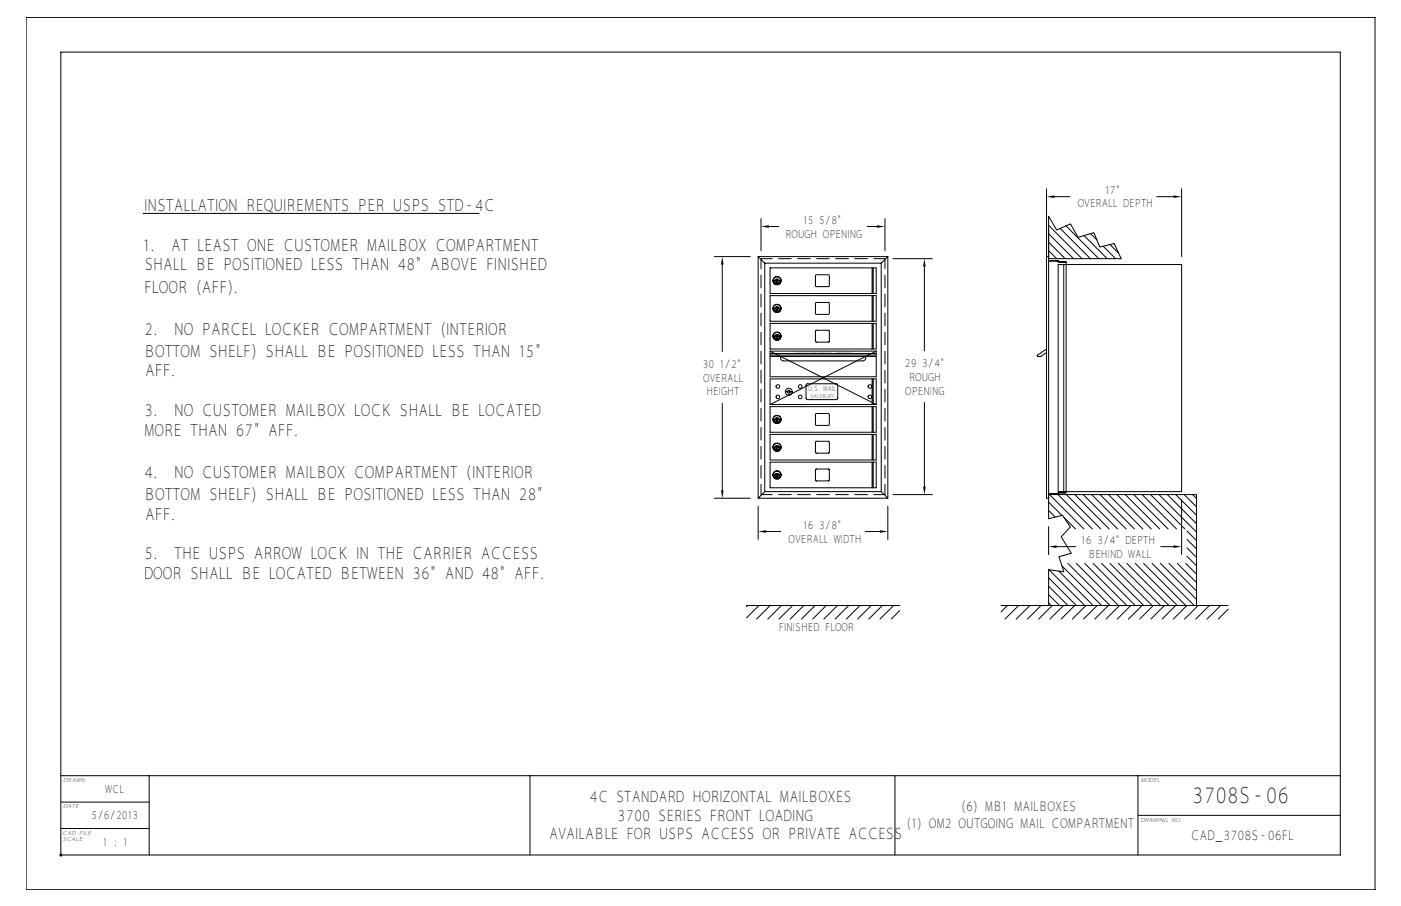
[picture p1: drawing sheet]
<svg xmlns="http://www.w3.org/2000/svg" width="432mm" height="279mm" viewBox="0 0 432 279" stroke-linecap="round" stroke-linejoin="round" font-family="sans-serif">
<g fill="none" stroke="#000" stroke-width=".31">
<path d="M8.1 5.4h415.7v269h-415.7zM322.5 58.2v95.4h.7M364.2 58.2v20.9M44.4 65.8h-.3h103.7M220.2 79.1h11M233.7 79.1h39.9M233.7 79.1v74.5M233.7 79.1l2 2.1M234.6 67.4v9.9M237 69.9h3M267.3 69.9h3M272.8 67.4v9.9"/>
<path d="M273.6 79.1v74.5l-2-2M273.6 79.1l-2 2.1M275.2 79.8h12.2M322.5 79.1h.7M323.2 77.3l2.5 2.5M323.2 74.7l5.1 5.1M323.2 72.1l7.7 7.7M323.2 69.5l10.3 10.3M323.2 66.9l.3 .3M323.2 79.8h22.4l-2.2-4.7-4.4 1.1-1.8-4.4-4.9 1.4-2.4-4.2-4.2 1.9-2.5-4.2v93.3l4.3-1.1 2.4 3.6-2.8 3 3.1 5.1-3.8 1.1 1.5 4.6-4.7-.6v11M325 60.7h4.8M326.8 70.5l9.3 9.3"/>
<path d="M328.5 69.7l10.2 10.1M334.1 72.6l7.2 7.2M336.1 72.1l2 1.9M340 75.9l3.9 3.9M342.1 75.4l2.7 2.7M356.5 60.7h5.2M222.6 81.6v26.8M235.7 81.2v70.4h35.9M235.7 81.2h35.9M237.3 82.6h32.8v7.9h-32.8zM237.3 91.2h32.8v7.9h-32.8zM237.3 99.7h32.8v7.9h-32.8z"/>
<path d="M239 95.1h1M239 86.6h1M239.4 86.6l.2 .7zM239.4 95.2l.2 .7zM239.5 86.1v.9M239.5 94.6v1M251.4 93.4h4.1v3.5h-4.1zM251.4 84.8h4.1v3.5h-4.1zM268.8 82.6v7.9M268.8 91.2v7.9M268.8 99.7v7.9M269.1 82.6v7.9"/>
<path d="M269.1 91.2v7.9M269.1 99.7v7.9M271.6 81.2v70.4M284.9 82.2v26M323.2 80.5l2.9-.1v.5h2.5M323.7 80.5v-.1h2.1v.1M326.1 81.6h38.1v70h-38.1zM326.4 80.9v-.2h2.1l.1 71.2M327.9 81.6v70M237.3 109.9h32.8M237.3 108.3v7.9h32.8v-7.9M237.3 108.3l32.8 16.4"/>
<path d="M237.3 109.5h32.8M237.3 109h32.8M237.3 108.3h32.8M239 103.7h1M239.4 103.7l.2 .8zM239.5 103.2v1M240.7 109.9a.95 .95 0 0 0 .8 1.4h24.4a.95 .95 0 0 0 .9-1.4M248.6 118.5l9.3-.1 .3 .4v4.1l-.5 .3h-9l-.3-.4zM251.4 101.9h4.1v3.5h-4.1zM268.8 116.8v7.9M269.1 116.8v7.9M270.1 108.3l-32.8 16.4"/>
<path d="M322.5 107.6l-2.8 2.2 1.1 .1 1.7-1.2M222.6 124.4v26.8M237.3 134h32.8v7.9h-32.8zM237.3 124.7v-7.9h32.8v7.9M237.3 125.4h32.8v7.9h-32.8zM237.3 124.7h32.8M239 137.9h1M239 129.4h1M239.4 138v.7l.2-.7M239.4 129.4v.7l.2-.7M239.5 128.9v.9M239.5 137.4v1"/>
<path d="M242 120.8h2.2M251.4 136.2h4.1v3.5h-4.1zM251.4 127.6h4.1v3.5h-4.1zM268.8 125.4v7.9M268.8 134v7.9M269.1 125.4v7.9M269.1 134v7.9M284.9 124.1v26M220.2 153.6h11M233.7 156.1v10.3M235.7 151.6l-2 2h39.9M237.3 142.5h32.8v7.9h-32.8z"/>
<path d="M239 146.5h1M239.4 146.5l.2 .8zM239.5 146v1M251.4 144.7h4.1v3.5h-4.1zM268.8 142.5v7.9M269.1 142.5v7.9M273.6 156.1v10.3M275.2 152.5h12.2M323.2 152.3h2.6v.1M323.2 152.5h45.6v34.2M323.2 157.4l2 2.1M323.2 154.8l4.1 4.1"/>
<path d="M323.5 152.5l10.6 10.6M325.8 152.3v.1M326.1 152.5l10.6 10.6M326.1 151.6h2.5M326.4 151.9v.2h2.1v-.2M327.9 159.5l3.6 3.6M328.6 151.9h-2.5v.5h-2.4v-.1M328.7 152.5l10.6 10.6M331.3 152.5l10.6 10.6M333.9 152.5l10.6 10.6M336.5 152.5l10.6 10.6M339 152.5l10.6 10.6"/>
<path d="M341.6 152.5l10.6 10.6M344.2 152.5l10.6 10.6M346.8 152.5l10.6 10.6M349.4 152.5l10.6 10.6M352 152.5l10.6 10.6M354.6 152.5l10.6 10.6M357.2 152.5l11.6 11.6M359.8 152.5l9 9M362.4 152.5l6.4 6.4M364.2 154.1v16.9M365 152.5l3.8 3.8M367.6 152.5l1.2 1.2"/>
<path d="M236.1 163.9h4.5M266.7 163.9h4.5M323.2 162.4v8.6M323.2 178.2l8.6 8.5M323.3 175.7l11.1 11M325.6 168.6h6M326.3 176.1l10.6 10.6M327.3 174.5l12.2 12.2M329.1 173.7l13 13M331.7 173.7l13 13M334.3 173.7l13 13M336.9 173.7l13 13"/>
<path d="M339.5 173.7l13 13M342.1 173.7l13 13M344.7 173.7l13 13M347.3 173.7l13 13M349.9 173.7l13 13M352.5 173.7l13 13M355.1 173.7l13 13M357.7 173.7l11.1 11.1M357.8 168.6h3.9M360.3 173.7l8.5 8.5M362.8 173.7l6 6M365.4 173.7l3.4 3.4"/>
<path d="M365.8 171.5l3 3M365.8 168.9l3 3M365.8 166.3l3 3M365.8 163.8l3 2.9M230.1 186.7h47.2M230.4 186.7l-.3 .4M233.9 186.7l-3.8 3.8M237.4 186.7l-4.2 4.2M240.8 186.7l-4.2 4.2M244.3 186.7l-4.2 4.2M247.7 186.7l-4.2 4.2M251.2 186.7l-4.2 4.2"/>
<path d="M254.6 186.7l-4.1 4.2M258.1 186.7l-4.2 4.2M261.6 186.7l-4.2 4.2M265 186.7l-4.2 4.2M268.5 186.7l-4.2 4.2M271.9 186.7l-4.1 4.2M275.4 186.7l-4.2 4.2M277.3 188.3l-2.6 2.6M308.5 186.7h70M310.5 186.7l-2 2M313.9 186.7l-4.1 4.2M317.4 186.7l-4.2 4.2"/>
<path d="M320.9 186.7l-4.2 4.2M323.2 186l.8 .7M323.2 183.4l3.4 3.3M323.2 180.8l6 5.9M324.3 186.7l-4.2 4.2M327.8 186.7l-4.2 4.2M331.2 186.7l-4.2 4.2M334.7 186.7l-4.2 4.2M338.1 186.7l-4.1 4.2M341.6 186.7l-4.2 4.2M345.1 186.7l-4.2 4.2M348.5 186.7l-4.2 4.2"/>
<path d="M352 186.7l-4.2 4.2M355.4 186.7l-4.1 4.2M358.9 186.7l-4.2 4.2M362.4 186.7l-4.2 4.2M365.8 186.7l-4.2 4.2M369.3 186.7l-4.2 4.2M372.7 186.7l-4.2 4.2M376.2 186.7l-4.2 4.2M378.5 187.8l-3 3.1M18.8 239.2h144.5M46 239.2v24.5M163.3 239.2h112.5v24.5"/>
<path d="M163.3 239.2v24.5M275.8 239.2h137.3M350.7 239.2v24.5M18.8 255.5h27.2M18.8 247.4h27.2M53.8 243.6l1-.6 .9-.2h55.3a2.68 2.68 0 0 1 2.6 2.7v6.3a2.68 2.68 0 0 1-2.6 2.7h-55.3a2.68 2.68 0 0 1-2.7-2.7v-6.7zM54.1 243.9l.9-.6 .7-.1h55.3a2.3 2.3 0 0 1 2.3 2.3v6.3a2.3 2.3 0 0 1-2.3 2.3h-55.3a2.3 2.3 0 0 1-2.3-2.3v-6.7zM54.3 244.2l1.4-.6h55.3a1.91 1.91 0 0 1 1.9 1.9v6.3a1.91 1.91 0 0 1-1.9 1.9h-55.3a1.91 1.91 0 0 1-1.9-1.9v-6.3zM55 244.8l.7-.3h55.3l.6 .3 .3 .7v6.3l-.3 .7-.6 .3h-55.3l-.7-.3-.3-.7v-6.3zM55.1 249.8h1.2M55.1 249.4h5.9M55.1 246h56.5"/>
<path d="M55.1 245.6h56.5M55.1 251.7h56.5M55.1 251.4h56.5M55.1 246.4h1.7M55.1 246.8h1.4M55.1 247.2h1.3M55.1 247.5h1.2M55.1 247.9h1.2M55.1 248.3h1.2M55.1 248.7h1.4M55.1 249.1h1.6M55.1 250.2h1.3"/>
<path d="M55.1 250.6h1.4M55.1 251h1.8M55.1 245.2h56.4M55.1 252.1h56.4M55.6 244.9h55.5M55.6 252.4h55.5M55.7 244.9l-.4 .2-.2 .4v6.3l.2 .4 .4 .2M56.3 249.4a1.48 1.48 0 0 0 1.4 1.9M56.5 249.4l.2 1.1 .7 .5h3.9a1.52 1.52 0 0 0 1.2-1.4 1.52 1.52 0 0 0-1.2-1.5h-2.9l-.3-.3 .3-.3h2.3l.3 .4h1.5l-.1-1-.5-.5-4.2-.1a1.52 1.52 0 0 0-1.2 1.5 1.52 1.52 0 0 0 1.2 1.5h3l.3 .3-.3 .3h-2.3l-.3-.5M57.7 246.1a1.73 1.73 0 0 0-1.4 1.7 1.73 1.73 0 0 0 1.4 1.7M58.2 249.8h2.6M58.3 247.8h2.4"/>
<path d="M61.3 246.1a1.54 1.54 0 0 1 1.4 2h-.6l.4 .5 .2 1.1 1.9-3.5M62.2 246.4h2.3M62.3 248.3h1.2M62.5 246.8h1.8M62.6 248.7h.7M62.7 247.2h1.4M62.7 249.1h.4M62.7 247.5h1.2M62.7 247.9h1M64.2 251.1l.4-.9h2.7l.5 .9M64.2 251h3.5M64.4 250.6h3.1"/>
<path d="M64.8 246.3h2.4l2.5 4.7h-1.7l-.7-1.1h-2.7l-.6 1.1h-1.8zM66 247.3l.7 1.4h-1.5zM66 247.7l.3 .6h-.6zM67.3 246.2l2.4 4.4v-4.3M67.5 246.4h2.2M67.7 246.8h2M67.9 247.2h1.8M68.1 247.5h1.6M68.3 247.9h1.4M68.5 248.3h1.2M68.7 248.7h1M68.9 249.1h.8"/>
<path d="M69.1 249.4h.6M69.3 249.8h.4M69.9 246.3h1.5v3.6h3.9v1.1h-5.4zM71.6 246.8h3.9M71.6 247.2h3.7M71.6 247.5h3.7M71.6 247.9h3.7M71.6 248.3h3.7M71.6 248.7h3.8M75.5 251v-.4l.5 .5 .7 .2M75.8 246.4h-4.2v3h3.7M75.8 246.6l.9-.3h3.9l.7 .6 .2 1h-1.6l-.3-.4h-2.3l-.3 .3 .3 .3h3a1.52 1.52 0 0 1 1.2 1.5 1.52 1.52 0 0 1-1.2 1.4l-4.2-.1-.5-.4-.1-1.1h1.5l.3 .5h2.3l.3-.3-.3-.3h-2.9a1.56 1.56 0 0 1-.9-2.7z"/>
<path d="M76.7 246.1a1.75 1.75 0 0 0-1.5 1.2 1.75 1.75 0 0 0 .5 1.8h-4.1M77.2 249.8h2.6M77.4 249.4h2.2M77.5 247.5h2.1M77.5 247.9h2.1M80.3 246.1a1.54 1.54 0 0 1 1.4 2h-.7a1.77 1.77 0 0 1 .7 1.8 1.77 1.77 0 0 1-1.4 1.4M81.1 251h1.1M81.2 246.4h1M81.3 248.3h.9M81.5 250.6h.7M81.5 246.8h.7M81.5 248.7h.7"/>
<path d="M81.6 250.2h.6M81.6 247.2h.6M81.7 249.1h.5M81.7 249.8h.5M81.7 249.4h.5M81.7 247.5h.5M81.7 247.9h.5M82.2 246.3v4.7M84 247.4h2.6l.3 .4-.3 .3h-2.6zM84 249.2h2.6l.3 .4-.3 .3h-2.6zM84.2 247.6l2.5 .1-2.5 .2zM84.2 249.4l2.5 .2-2.5 .1z"/>
<path d="M87.1 246.1a1.62 1.62 0 0 1 1.3 2.4 1.69 1.69 0 0 1-1.2 2.8M87.1 246.3a1.44 1.44 0 0 1 1 2.3 1.49 1.49 0 0 1-.9 2.4h-4.8v-4.7h4.8M88 246.4h1.2M88.1 251h1.7M88.3 246.8h.9M88.4 250.6h1M88.5 248.3h.7M88.5 248.7h.7M88.5 247.2h.7M88.5 247.9h.7M88.5 247.5h.7M88.6 250.2h.7"/>
<path d="M88.6 249.1h.6M88.6 249.8h.6M88.6 249.4h.6M89.2 246.3v3.6a1.4 1.4 0 0 0 1.4 1.4M89.4 246.3h1.6v3.3l.3 .3 3-.1 .1-3.5h1.5l-.1 4.2-.5 .4-.6 .1-4.7-.1-.4-.4-.2-.6zM91.2 246.3l.1 3.4h2.9v-3.4M91.2 249.4h3M91.2 246.4h3M91.2 246.8h3M91.2 247.2h3M91.2 247.5h3M91.2 247.9h3"/>
<path d="M91.2 248.3h3M91.2 248.7h3M91.2 249.1h3M95.6 251h1.2M95.9 250.6h.9M96.1 250.2h.7M96.1 246.3v3.6a1.4 1.4 0 0 1-1.4 1.4M96.1 249.8h.7M96.1 249.4h.7M96.1 246.4h.7M96.1 246.8h.7M96.1 247.2h.7"/>
<path d="M96.1 247.5h.7M96.1 247.9h.7M96.1 248.3h.7M96.1 248.7h.7M96.1 249.1h.7M96.8 246.3v4.7M98.6 247.4h2.7l.2 1.1-.3 .2h-2.6zM98.8 247.6h2.4l.1 .8-2.5 .1zM98.8 247.9h2.5M98.8 248.3h2.5M98.8 250.2h2.5M98.8 250.6h2.5"/>
<path d="M98.8 251h2.5M101.3 250.2l-2.5-.1v.9M101.3 250.2v.8M101.8 246.1a1.4 1.4 0 0 1 1.4 1.4v1.1l1.6 .1M102.9 246.4l2.7 3.2v1.4M103 248.6v.2a.48 .48 0 0 0-.3 .5 .48 .48 0 0 0 .3 .4v1.3h-1.5v-.9l-.3-.2h-2.6v1.1h-1.6v-4.7h4.8l.9 .3a2.15 2.15 0 0 1 .3 2M103 246.3h2l1.6 1.8 1.6-1.8h2l-2.8 3.2v1.5h-1.6v-1.5zM103.1 249.4h2.4M103.1 249.1h2.1M103.2 247.2h.3M103.2 249.8h2.4M103.2 248.6l-.2 .7 .2 1.7"/>
<path d="M103.2 247.5h.6M103.2 247.9h1M103.2 248.3h1.3M103.2 250.2h2.4M103.2 250.6h2.4M103.2 251h2.4M105.2 246.1l1.4 1.6 1.4-1.6M105.4 246.4h2.4M105.8 246.8h1.7M106.1 247.2h1M106.4 247.5h.4M107.6 249.8h4"/>
<path d="M107.6 250.2h4M107.6 250.6h4M107.6 251h4M107.7 249.4h3.9M108 249.1h3.6M108.4 248.7h3.2M108.7 248.3h2.9M109 247.9h2.6M109.4 247.5h2.2M109.7 247.2h1.9M110 246.8h1.6M111 244.9l.4 .2 .2 .4v6.3l-.2 .4-.4 .2"/>
<path d="M111.6 246.4h-1.2l-2.8 3.2v1.4M350.7 251.4h62.4M18.3 263.7h394.8v-247.6h-394.3v248.1"/>
<circle cx="239.5" cy="86.6" r="1.28"/>
<circle cx="239.5" cy="86.9" r=".7"/>
<circle cx="239.5" cy="95.4" r=".73"/>
<circle cx="239.5" cy="86.9" r=".73"/>
<circle cx="239.5" cy="95.1" r="1.28"/>
<circle cx="239.5" cy="95.4" r=".7"/>
<circle cx="239.5" cy="95.4" r=".76"/>
<circle cx="239.5" cy="86.9" r=".76"/>
<circle cx="239.5" cy="95.1" r="1.19"/>
<circle cx="239.5" cy="86.6" r="1.19"/>
<circle cx="239.5" cy="104" r=".73"/>
<circle cx="239.5" cy="104" r=".76"/>
<circle cx="239.5" cy="103.7" r="1.19"/>
<circle cx="239.5" cy="103.7" r="1.28"/>
<circle cx="239.5" cy="104" r=".7"/>
<circle cx="239.8" cy="119.2" r=".56"/>
<circle cx="246.6" cy="119.2" r=".56"/>
<circle cx="268.1" cy="119.2" r=".56"/>
<circle cx="239.5" cy="129.7" r=".73"/>
<circle cx="239.5" cy="138.2" r=".73"/>
<circle cx="239.5" cy="138.2" r=".76"/>
<circle cx="239.5" cy="137.9" r="1.19"/>
<circle cx="239.5" cy="129.4" r="1.28"/>
<circle cx="239.5" cy="137.9" r="1.28"/>
<circle cx="239.5" cy="129.7" r=".7"/>
<circle cx="239.5" cy="138.2" r=".7"/>
<circle cx="239.5" cy="129.7" r=".76"/>
<circle cx="239.5" cy="129.4" r="1.19"/>
<circle cx="239.8" cy="122.4" r=".56"/>
<circle cx="243.1" cy="120.8" r=".46"/>
<circle cx="243.1" cy="120.8" r="1.07"/>
<circle cx="246.6" cy="122.4" r=".56"/>
<circle cx="268.1" cy="122.4" r=".56"/>
<circle cx="239.5" cy="146.8" r=".73"/>
<circle cx="239.5" cy="146.5" r="1.19"/>
<circle cx="239.5" cy="146.5" r="1.28"/>
<circle cx="239.5" cy="146.8" r=".7"/>
<circle cx="239.5" cy="146.8" r=".76"/>
</g>
<path d="M234.6 69.9l2.4-.5v.9zM270.3 69.4l2.5 .5-2.5 .4zM322.5 60.7l2.5-.5v.9zM361.7 60.2l2.5 .5-2.5 .4zM222.6 79.1l.4 2.5h-.8zM284.9 79.8l.4 2.4h-.8zM222.2 151.2h.8l-.4 2.4zM284.5 150.1h.8l-.4 2.4zM233.7 163.9l2.4-.4v.8zM271.2 163.5l2.4 .4-2.4 .4zM323.2 168.6l2.4-.4v.8zM361.7 168.2l2.5 .4-2.5 .4z" fill="#000"/>
<path d="M234.6 152.5v-72.7M272.8 152.5v-72.7" fill="none" stroke="#000" stroke-width=".31" stroke-dasharray="3.9 2" stroke-dashoffset=".8"/>
<path d="M234.6 79.8h38.2M234.6 152.5h38.2" fill="none" stroke="#000" stroke-width=".31" stroke-dasharray="3.9 2" stroke-dashoffset=".5"/>
<path d="M48.9 240.8h112.4v21.6h-112.4z" fill-rule="evenodd" fill="#fff"/>
<text font-size="6.9" x="367.4" y="247.8">3708S-06</text>
<g font-size="5.2">
<text x="44.4" y="65.1">INSTALLATION REQUIREMENTS PER USPS STD-4C</text>
<text x="44.1" y="77.3">1.</text>
<text x="52.8" y="77.3">AT LEAST ONE CUSTOMER MAILBOX COMPARTMENT</text>
<text x="44.5" y="83.4">SHALL BE POSITIONED LESS THAN 48&quot; ABOVE FINISHED</text>
<text x="44.4" y="90.2">FLOOR (AFF).</text>
<text x="44.5" y="103.2">2.</text>
<text x="53.7" y="103.2">NO PARCEL LOCKER COMPARTMENT (INTERIOR</text>
<text x="44.4" y="110">BOTTOM SHELF) SHALL BE POSITIONED LESS THAN 15&quot;</text>
<text x="44.8" y="116.1">AFF.</text>
<text x="44.5" y="128.3">3.</text>
<text x="53.7" y="128.3">NO CUSTOMER MAILBOX LOCK SHALL BE LOCATED</text>
<text x="44.4" y="134.4">MORE THAN 67&quot; AFF.</text>
<text x="44.5" y="147.4">4.</text>
<text x="53.7" y="147.4">NO CUSTOMER MAILBOX COMPARTMENT (INTERIOR</text>
<text x="44.4" y="154.2">BOTTOM SHELF) SHALL BE POSITIONED LESS THAN 28&quot;</text>
<text x="44.8" y="160.3">AFF.</text>
<text x="44.5" y="172.5">5.</text>
<text x="53.7" y="172.5">THE USPS ARROW LOCK IN THE CARRIER ACCESS</text>
<text x="44.4" y="178.6">DOOR SHALL BE LOCATED BETWEEN 36&quot; AND 48&quot; AFF.</text>
</g>
<g font-size="4.8">
<text x="181.8" y="247.5">4C STANDARD HORIZONTAL MAILBOXES</text>
<text x="190.4" y="253.2">3700 SERIES FRONT LOADING</text>
<text x="169.2" y="258.9">AVAILABLE FOR USPS ACCESS OR PRIVATE ACCESS</text>
</g>
<g font-size="4.1">
<text x="296.3" y="250">(6) MB1 MAILBOXES</text>
<text x="279.4" y="255.4">(1) OM2 OUTGOING MAIL COMPARTMENT</text>
<text x="367" y="259">CAD_3708S-06FL</text>
</g>
<g font-size="3.5">
<text x="340.6" y="59.8">17&quot;</text>
<text x="332.2" y="63.9">OVERALL DEPTH</text>
<text x="247.5" y="69">15 5/8&quot;</text>
<text x="242.1" y="73.3">ROUGH OPENING</text>
<text x="216.6" y="113.5">30 1/2&quot;</text>
<text x="278.9" y="113.3">29 3/4&quot;</text>
<text x="216.8" y="117.8">OVERALL</text>
<text x="280.2" y="117.6">ROUGH</text>
<text x="217.8" y="121.9">HEIGHT</text>
<text x="279" y="121.7">OPENING</text>
<text x="243" y="167.4">OVERALL WIDTH</text>
<text x="247.5" y="163.1">16 3/8&quot;</text>
<text x="333.3" y="167.8">16 3/4&quot; DEPTH</text>
<text x="335.4" y="172.1">BEHIND WALL</text>
<text x="240.1" y="194.6">FINISHED FLOOR</text>
<text x="32.4" y="244.5">WCL</text>
<text x="28.2" y="252.6">5/6/2013</text>
<text x="31.7" y="260.8">1 : 1</text>
</g>
<text font-size="2.2" x="249" y="120.6">U.S. MAIL</text>
<g font-size="1.8">
<text x="19.5" y="241.2">DRAWN</text>
<text x="351.5" y="241.2">MODEL</text>
<text x="19.5" y="249.3">DATE</text>
<text x="19.2" y="257.5">CAD FILE</text>
<text x="351.5" y="253.4">DRAWING NO.</text>
<text x="19.3" y="259.5">SCALE</text>
</g>
<text font-size="1.7" x="249.8" y="122.6">SALSBURY</text>
<g font-size=".5">
<text x="245.2" y="108.8">OUTGOING</text>
<text x="257.8" y="108.8">MAIL</text>
</g>
</svg>
